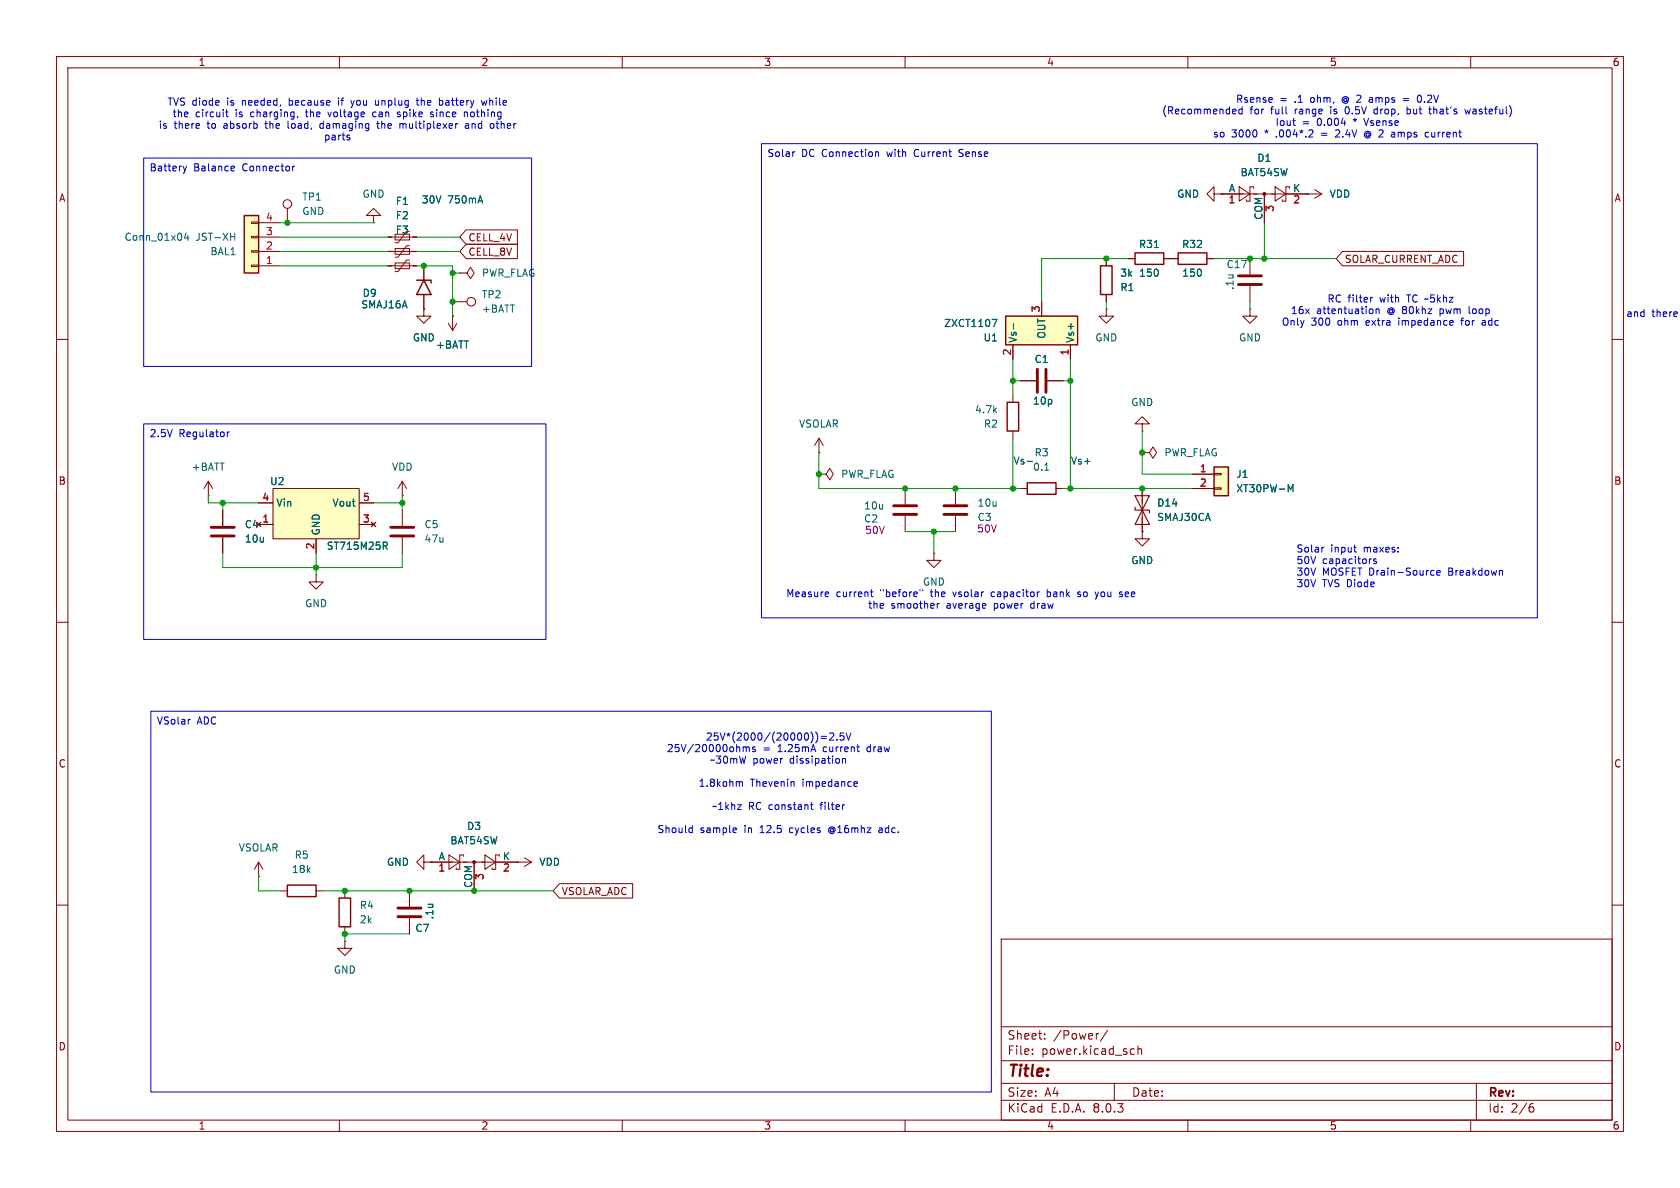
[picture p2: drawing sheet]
<svg xmlns="http://www.w3.org/2000/svg" width="297mm" height="210mm" viewBox="0 0 297 210" stroke-linecap="round" stroke-linejoin="round" font-family="sans-serif">
<g fill="none" stroke="#840000" stroke-width=".18">
<path d="M10 10h277v190h-277zM12 12h273v186h-273zM60 10v2M110 10v2M160 10v2M210 10v2M260 10v2M66 38.1h1.3l-1.3-1.3-1.2 1.3h1.2v1.3M66 39.4h.1M10 60h2M68.6 47h5.1M68.6 41.9h5.1"/>
<path d="M69.8 46.5h2.6v1h-2.6zM69.8 41.4h2.6v1h-2.6zM72.4 46h-.5l-1.5 2h-.6M72.4 40.9h-.5l-1.5 2h-.6M79.2 57.2l.8 1.2M80 55.9h.1M80 53.3h2.5M80 55.9v2.5M80.8 57.2l-.8 1.2M285 60h2M201.9 74.9h-1.2l1.2-1.2 1.3 1.2h-1.3v1.3M201.9 76.2h.1"/>
<path d="M36.8 87.6h.1M36.8 85.1l-.7 1.3M36.8 85.1v2.5M36.8 85.1l.8 1.3M39.4 90.2v2.8M39.4 95v2.8M201.9 94v1.3h-1.2l1.2 1.2 1.3-1.2h-1.3M201.9 94h.1M201.9 80h1.3l.6 1 .7-1-.7-1-.6 1M201.9 80h.1M10 110h2M285 110h2"/>
<path d="M10 160h2M45.7 154.9h.1M45.7 152.4l-.7 1.3M45.7 152.4v2.5M45.7 152.4l.8 1.3M49.5 157.5h1.3M55.9 157.5h1.2M74.9 152.4v-1.3l-1.2 1.3 1.2 1.3v-1.3h1.3M76.2 152.4h.1M285 160h2M177 166h108v32h-108zM60 198v2"/>
<path d="M110 198v2M160 198v2M177 194.5h108M177 191.5h108M177 187.5h108M177 181.5h108M182.5 186.3v.1M182.5 185.5v.1M184.7 183.6v.1M184.7 182.8v.1M194.2 182.7l-.2 .1M195.8 182.1l-1.3 2"/>
<path d="M197 191.5v3M200.1 185.4l.4 .1M200.5 186.3l-.4 .1M201.2 185.5l.2-.1 .3 .1 .1 .9M201.2 184.9v1.5M210 198v2M260 198v2M261 191.5v6.5M270.6 195.7h.3l.3 .3-.1 .5-.5 .1M271 195.1l-.4 .1"/>
<circle cx="83.3" cy="53.3" r=".76"/>
</g>
<path d="M50.8 156.5h5.1v2h-5.1z" fill="none" stroke="#840000" stroke-width=".25"/>
<path d="M37.3 94.7h4.1M37.3 93.2h4.1" fill="none" stroke="#840000" stroke-width=".51"/>
<path d="M214.6 82.6h2.6v5h-2.6z" fill="#ffffc2"/>
<g fill="none" stroke="#840000" stroke-width=".18">
<path d="M214.6 34.3v-1.3l-1.2 1.3 1.2 1.3v-1.3h1.3M215.9 34.3h.1M215.9 34.3h17.8M219.1 33l1.9 1.3-1.9 1.3zM221.6 33.3v-.3h-.6v2.6h-.7v-.3M223.5 34.3v5.1M225.4 33l1.9 1.3-1.9 1.3zM228 33.3v-.3h-.7v2.6h-.6v-.3M231.1 34.3h.1M232.4 33.5l1.3 .8M233.7 34.3l-1.3 .8M68.6 44.5h5.1"/>
<path d="M69.8 43.9h2.6v1.1h-2.6zM72.4 43.4h-.5l-1.5 2.1h-.6M74.9 54.6v1.3h1.3l-1.3 1.3-1.2-1.3h1.2M74.9 54.6h.1M195.6 54.6v1.3h1.2l-1.2 1.3-1.3-1.3h1.3M195.6 54.6h.1M195.6 45.7v1.3M195.6 52.1v1.2M199.4 45.7h1.3M205.7 45.7h2.6M213.4 45.7h1.2M221 54.6v1.3h1.2l-1.2 1.3-1.3-1.3h1.3"/>
<path d="M221 54.6h.1M221 45.7v2.8M221 50.5v2.8M179.1 69.9v1.2M179.1 76.2v1.3M210.8 83.8h3.8M210.8 86.4h3.8M214.6 86.2h1.3v.3h-1.3zM214.6 83.7h1.3v.2h-1.3zM55.9 101.6v1.3h1.2l-1.2 1.2-1.3-1.2h1.3M55.9 101.6h.1M61 157.5v1.3"/>
<path d="M72.4 157.5v2.8M76.2 152.4h17.8M79.4 151.1l1.9 1.3-1.9 1.3zM81.9 151.4v-.3h-.6v2.6h-.7v-.3M83.8 152.4v5.1M85.7 151.1l1.9 1.3-1.9 1.3zM88.3 151.4v-.3h-.7v2.6h-.6v-.3M91.4 152.4h.1M92.7 151.6l1.3 .8M94 152.4l-1.3 .8M61 166.4v1.2h1.2l-1.2 1.3-1.3-1.3h1.3M61 166.4h.1"/>
<path d="M61 163.8v1.3M72.4 162.3v2.8"/>
</g>
<path d="M194.6 47h2v5.1h-2zM200.7 44.7h5v2h-5zM208.3 44.7h5.1v2h-5.1zM178.1 71.1h2v5.1h-2zM214.6 82.6h2.6v5h-2.6zM59.9 158.8h2.1v5h-2.1z" fill="none" stroke="#840000" stroke-width=".25"/>
<path d="M204.1 43.8h.7M227.7 85.7l.5 .9 .4-.9v1.2" fill="none" stroke="#006464" stroke-width=".18"/>
<g fill="#840000" stroke="#840000" stroke-width=".18">
<circle cx="83.8" cy="152.4" r=".25"/>
<circle cx="223.5" cy="34.3" r=".25"/>
</g>
<path d="M218.9 48.8h4.1M218.9 50.3h4.1M70.4 162.1h4M70.4 160.5h4" fill="none" stroke="#840000" stroke-width=".51"/>
<path d="M177.8 55.9h12.7v5.1h-12.7z" fill="#ffffc2"/>
<path d="M177.8 55.9h12.7v5.1h-12.7zM181.6 85.3h5.1v2.1h-5.1z" fill="none" stroke="#840000" stroke-width=".25"/>
<g fill="none" stroke="#840000" stroke-width=".18">
<path d="M184.1 53.3v2.6M144.8 77.5l-.8 1.2M144.8 77.5v2.5M144.8 77.5l.7 1.2M179.1 61v2.5M180.3 67.3h2.8M185.2 67.3h2.8M189.2 61v2.5M71.1 90.2v2.8M71.1 95v2.8M144.8 80h.1M144.8 83.8h1.2l.7-1 .6 1-.6 1-.7-1"/>
<path d="M144.8 83.8h.1M160 86.4v2.8M160 91.2v2.8M165.1 97.8v1.3h-1.3l1.3 1.2 1.3-1.2h-1.3M165.1 97.8h.1M168.9 86.4v2.8M168.9 91.2v2.8M180.3 86.4h1.3M186.7 86.4h1.3M201.9 86.4v7.6"/>
</g>
<path d="M175.4 56.5h.8l-.5 1.2M179.2 57.2v1M184.7 83.1h.7" fill="none" stroke="#006464" stroke-width=".18"/>
<path d="M183.4 65.3v4M184.9 65.3v4M69.1 94.7h4.1M69.1 93.2h4.1M158 89.4h4.1M158 90.9h4.1M166.9 89.4h4M166.9 90.9h4" fill="none" stroke="#840000" stroke-width=".51"/>
<path d="M200.7 89.7v.5h2.5v.5M200.7 87.6h2.5l-1.3 2.6zM201.9 90.2l1.3 2.5h-2.5z" fill="none" stroke="#840000" stroke-width=".2"/>
<path d="M48.3 86.4h15.2v8.9h-15.2z" fill="#ffffc2"/>
<g fill="none" stroke="#840000" stroke-width=".18">
<path d="M74.9 47v2.5M74.9 52.1v2.5M45.3 92.3l.8 .8M45.7 92.7h2.6M45.7 88.9h2.6M46.1 92.3l-.8 .8M48.3 86.4h15.2v8.9h-15.2zM55.9 95.3v2.5M63.5 92.7h2.5M63.5 88.9h2.5M65.7 92.3l.7 .8M66.4 92.3l-.7 .8"/>
<path d="M71.1 87.6h.1M71.1 85.1l-.7 1.3M71.1 85.1v2.5M71.1 85.1l.8 1.3"/>
</g>
<path d="M67.8 95.8h.4l.3 .3-.1 .3-.6 .1M68.1 96.5l.4 .6" fill="none" stroke="#006464" stroke-width=".18"/>
<path d="M73.7 49.5h2.5v.5M74.9 49.5l1.3 2.6h-2.5z" fill="none" stroke="#840000" stroke-width=".25"/>
<path d="M43.2 38.1h2.5v10.2h-2.5z" fill="#ffffc2"/>
<g fill="none" stroke="#840000" stroke-width=".18">
<path d="M44.4 39.2h1.3v.3h-1.3zM45.7 39.4h3.8M50.8 36.8v2.6M215.9 34.3h.1M215.9 34.3h3.8M223.5 34.3v5.1M227.3 34.3h3.8M231.1 34.3h.1M44.4 41.8h1.3v.2h-1.3zM44.4 44.3h1.3v.3h-1.3zM44.4 46.9h1.3v.2h-1.3zM45.7 47h3.8"/>
<path d="M45.7 44.5h3.8M45.7 41.9h3.8M68.6 47h.6M68.6 44.5h.6M68.6 41.9h.6M73 47h.7M73 44.5h.7M73 41.9h.7M74.9 54.6h.1M74.9 47v2.5M74.9 52.1v2.5M80 55.9h.1"/>
<path d="M81.3 48.3h1.2l.7-1.1 .6 1.1-.6 1-.7-1M81.3 48.3h.1M82.4 40.6h9.1v2.6h-9.1l-1.1-1.3zM82.4 43.2h9.1v2.5h-9.1l-1.1-1.2zM184.1 53.3v2.6M195.6 45.7v1.3M195.6 52.1v1.2M199.4 45.7h1.3M205.7 45.7h2.6M213.4 45.7h1.2M237.3 44.4h21.4v2.6h-21.4l-1.1-1.3zM179.1 61v2.5"/>
<path d="M180.3 67.3h2.8M185.2 67.3h2.8M189.2 61v2.5M39.4 90.2v2.8M39.4 95v2.8M45.3 92.3l.8 .8M45.7 92.7h2.6M45.7 88.9h2.6M46.1 92.3l-.8 .8M55.9 95.3v2.5M63.5 92.7h2.5M63.5 88.9h2.5"/>
<path d="M65.7 92.3l.7 .8M66.4 92.3l-.7 .8M201.9 94h.1M201.9 86.4v2.5M201.9 91.4v2.6M210.8 83.8h3.8M210.8 86.4h3.8M72.4 157.5v2.8M76.2 152.4h.1M76.2 152.4h3.8M83.8 152.4v5.1M87.6 152.4h3.8"/>
<path d="M91.4 152.4h.1M98.9 156.2h12.9v2.6h-12.9l-1.1-1.3zM72.4 162.3v2.8"/>
<circle cx="50.8" cy="36.1" r=".76"/>
</g>
<path d="M43.2 38.1h2.5v10.2h-2.5z" fill="none" stroke="#840000" stroke-width=".25"/>
<path d="M32.9 41.2l-.3 .9h.8M33.2 41.6v.9M40.8 41.8h.7M41.5 41.2v1.3M175.4 56.5h.8l-.5 1.2M179.2 57.2v1M204.1 43.8h.7M67.8 95.8h.4l.3 .3-.1 .3-.6 .1M68.1 96.5l.4 .6M227.7 85.7l.5 .9 .4-.9v1.2" fill="none" stroke="#006464" stroke-width=".18"/>
<path d="M181.6 81.6h1" fill="none" stroke="#0f0f0f" stroke-width=".18"/>
<g fill="none" stroke="#0000c2" stroke-width=".18">
<path d="M39.9 19.8h.5M40.1 19.4v1.1l.3 .1M58 19.8l.3 .8M59.8 17.3v.1M59.8 17.8v.8M62 17.8l.3 .8M62.3 18.6l-.3 .4M62.6 17.8l-.3 .8M66 19.9l-.1 .5 .1 .2h.4M66.1 19.8h.3M66.4 17.8v.7l.3 .1 .2-.1M70.3 19.9v.3l.5 .2"/>
<path d="M73.6 17.8h.5M73.8 17.3v1.1l.3 .2M76.6 19.9l-.3-.1-.2 .2 .1 .2 .4 .1v.3h-.5M77.8 17.8h.2l.3 .2-.1 .5-.4 .1M82.1 19.8v.8M82.2 19.9h-.1M82.6 19.9v.7M85.1 17.8l.3 .8 .2-.6 .2 .6 .3-.8M218.3 19.3l.2 .3-.6 .1M219.6 18.9v1.2M219.6 19.3h-.4l-.2 .2 .1 .6h.5M237.4 17.2a.58 .58 0 0 0 0 .9"/>
<path d="M237.9 19l-.1 .3 .1 .7M242 17.9l.2 .2h.3M242.5 17.2l-.4 .1M242.5 17.6h-.3l-.2 .2M243 19.3l-.1 .6 .1 .2h.4M248.1 17.4h1M248.1 17.8h1M248.8 19.3h.3l.2 .1M248.8 18.9v1.2M250.6 17.3l.1-.4 .2-.1a.68 .68 0 0 1 .4 .7 .68 .68 0 0 1-.4 .6l-.2-.1M252.6 19.3h.4M259 19.3l.2 .8 .3-.6 .2 .6 .2-.8"/>
<path d="M25.4 27.9h68.6v36.9h-68.6zM32.4 29.4l.3 .8M32.7 30.2l-.2 .4M33 29.4l-.3 .8M41 29.4h.4l.1 .3-.7 .1M41.4 30.2h-.4M50.9 21.4v1.1l.2 .2M52.1 29.4l-.4 .2M52.6 20.6l-.1 .2M57 21.8h-.2l-.3 .3 .1 .5 .4 .1M61.5 24.3l.3 .1 .1 .2-.2 .1h-.3M66.6 21.8h.5"/>
<path d="M66.8 21.4v1.1l.3 .2M70.8 20.5l-.2 .1h-.4M70.9 21.8l-.1 .1M71.2 21.9v.1M71.2 22v.7M71.3 21.9l-.1 .1M82.3 21.9h.5l.1 .8M82.9 22.1l-.5 .1-.2 .2 .2 .3 .5-.1M87.2 21.9l.1 .5-.2 .3M134.6 25.4h137.2v83.8h-137.2zM140.5 26.8l-.2 .1M154.8 26.9h.5v.8"/>
<path d="M169.5 27.6l.2 .1M169.8 26.4l-.3 .2 .3 .4M218.5 20.1h-.2M222.1 23.2v.8M228.5 21.3h.5M228.9 22.2h.1M231.9 23l.2 .2v.3l-.8 .7h.8M236.8 23.5l-.7 .7h.7M241.1 20.9l.4 1.3M241.7 23.5l-.2 .2 .2 .4M241.8 23.2a.6 .6 0 0 0-.6 .6 .6 .6 0 0 0 .6 .6M246.2 23.4h.3l.1 .8"/>
<path d="M246.6 24.2h-.4M246.6 23.7h-.4M249.3 20l-.2 .1h-.3M252.1 24.2h.5M252.1 23.4h.5M252.8 20.1h.2M242.3 52.6v.8M242.3 54.6l.3 .1 .1 .1v.5l-.4 .1M242.7 52.6l-.4 .2M243.3 54.7l.2-.1 .3 .1v.7M243.3 54.6v.8M256.8 56.7l.1 .2-.6 .2"/>
<path d="M258.4 56.4v1.1M259.7 54.2v1.1l.2 .1M262.5 57h-.3l-.2 .2v.2l.5 .1M25.4 74.9h71.1v38.1h-71.1zM40.2 76.4v.8M40.5 76.4l-.3 .2M234 96.7l-.2 .1M239.3 96.7h.5M239.5 97.5l.3 .1M242.3 98.8h.2M243.3 98.9l-.3-.1-.2 .2 .1 .2 .4 .1v.3h-.5M146.3 104.6l.2 .3-.6 .2"/>
<path d="M146.4 105.4l-.1 .1M153.9 104.6h.5M154.1 104.2v1.1l.3 .2M162.6 104.2v.3M163.1 104.2v.3M165.7 106.7v.8M166.1 106.7l-.4 .2M175.5 104.6l-.3 .3v.3l.3 .3M183.6 104.6h.1M185.1 105.4l.4 .1M185.1 104.2v1.3M185.5 104.6l-.4 .1"/>
<path d="M191 104.7l-.3-.1-.2 .3 .6 .3M191.1 105.3l-.2 .2-.4-.1M194.2 104.6l-.3 .9M198.3 105.1l.1 .1-.1 .3M198.3 104.6l.1 .1M253 101.6h.5M253 100.9h.5M254 101.3l.6-.2-.1-.2-.3-.1-.2 .2 .1 .6h.4M26.7 125.7h148.6v67.3h-148.6zM33.5 127.2h.1M130.7 138.2v.1M130.7 138.3v.7"/>
<path d="M130.7 138.3l.2-.1h.3l.1 .8M131.4 132v.9M131.4 132.1v.1M131.9 132.1v.1M131.9 132.2v.7M132 132.1l-.1 .1M132.4 132.1l.1 .8M133.1 132.1v.3l.4 .1 .1 .2-.2 .2-.4-.1M145.2 130.2h.9M145.2 130.5h.9M146.7 129.7l.5-.1 .2 .3-.8 .9h.8M147.9 130.7v.1"/>
<path d="M148.9 134.1v.8M148.9 134.2l.2-.1h.3l.1 .8M149.2 129.6h-.6l-.1 .6 .2-.2 .4 .1 .1 .2v.4l-.2 .1-.5-.1M149.6 129.6l.4 1.2 .4-1.2M151.2 138.2h.3l.1 .3-.6 .1M151.5 132h.4M151.5 139h-.3M151.8 132.9h.1M122 146.3l.4 .1M122.4 145.9v1.3M122.4 147.1l-.4 .1M130 146.3l.2 .3-.6 .2"/>
<path d="M130.1 147.1l-.1 .1M143.3 142.3h.4M143.4 141.8v1.1l.3 .2M146.8 146.2a.59 .59 0 0 0-.3 .6 .59 .59 0 0 0 .3 .5M149.2 142.3h.1M155.8 146.3l-.4 .1M155.8 146.7h-.3l-.1 .2v.2l.4 .1"/>
</g>
<g fill="none" stroke="#009600" stroke-width=".18">
<path d="M49.5 39.4h16.5M223.5 39.4v6.3M49.5 41.9h19.1M49.5 44.5h19.1M49.5 47h19.1M73.7 41.9h7.6M73.7 44.5h7.6M73.7 47h6.3v8.9M80 48.3h1.3M195.6 53.3v1.3M199.4 45.7h-15.3v7.6M214.6 45.7h21.6"/>
<path d="M221 53.3v1.3M179.1 63.5v6.4M179.1 77.5v8.9M179.1 67.3h1.2M188 67.3h1.2M189.2 63.5v22.9M201.9 76.2v7.6h8.9M36.8 87.6v1.3h8.9M39.4 97.8v2.5h31.7v-2.5M39.4 88.9v1.3M55.9 97.8v3.8M66 88.9h5.1"/>
<path d="M71.1 87.6v2.6M144.8 80v6.4h35.5M160 94h8.9M165.1 94v3.8M188 86.4h22.8M45.7 154.9v2.6h3.8M57.1 157.5h40.7M72.4 165.1h-11.4v1.3"/>
</g>
<g fill="#009600" stroke="#009600" stroke-width=".18">
<circle cx="83.8" cy="157.5" r=".46"/>
<circle cx="72.4" cy="157.5" r=".46"/>
<circle cx="55.9" cy="100.3" r=".46"/>
<circle cx="61" cy="165.1" r=".46"/>
<circle cx="61" cy="157.5" r=".46"/>
<circle cx="201.9" cy="80" r=".46"/>
<circle cx="201.9" cy="86.4" r=".46"/>
<circle cx="221" cy="45.7" r=".46"/>
<circle cx="223.5" cy="45.7" r=".46"/>
<circle cx="189.2" cy="86.4" r=".46"/>
<circle cx="189.2" cy="67.3" r=".46"/>
<circle cx="80" cy="53.3" r=".46"/>
<circle cx="80" cy="48.3" r=".46"/>
<circle cx="39.4" cy="88.9" r=".46"/>
<circle cx="71.1" cy="88.9" r=".46"/>
<circle cx="74.9" cy="47" r=".46"/>
<circle cx="50.8" cy="39.4" r=".46"/>
<circle cx="179.1" cy="86.4" r=".46"/>
<circle cx="160" cy="86.4" r=".46"/>
<circle cx="144.8" cy="83.8" r=".46"/>
<circle cx="165.1" cy="94" r=".46"/>
<circle cx="168.9" cy="86.4" r=".46"/>
<circle cx="195.6" cy="45.7" r=".46"/>
<circle cx="179.1" cy="67.3" r=".46"/>
</g>
<text font-size="2.8" fill="#840000" x="178" y="190.9">Title:</text>
<g font-size="2.1" fill="#840000">
<text x="178" y="184">Sheet:</text>
<text x="186.2" y="184">/Power/</text>
<text x="178" y="186.7">File:</text>
<text x="184.1" y="186.7">power.kicad_sch</text>
<text x="178" y="196.9">KiCad</text>
<text x="178" y="194.1">Size:</text>
<text x="184.7" y="194.1">A4</text>
<text x="185.7" y="196.9">E.D.A.</text>
<text x="193.3" y="196.9">8.0.3</text>
<text x="200" y="194.1">Date:</text>
<text x="263" y="194.3">Rev:</text>
<text x="263" y="196.9">Id:</text>
<text x="267.1" y="196.9">2/6</text>
</g>
<g font-size="1.8" fill="#840000">
<text x="35" y="11.9">1</text>
<text x="85" y="11.9">2</text>
<text x="135" y="11.9">3</text>
<text x="185" y="11.9">4</text>
<text x="235" y="11.9">5</text>
<text x="285" y="11.9">6</text>
<text x="10.3" y="35.9">A</text>
<text x="285.3" y="35.9">A</text>
<text x="82.7" y="42.9">CELL_4V</text>
<text x="82.7" y="45.4">CELL_8V</text>
<text x="237.6" y="46.7">SOLAR_CURRENT_ADC</text>
<text x="10.3" y="85.9">B</text>
<text x="285.3" y="85.9">B</text>
<text x="10.3" y="135.9">C</text>
<text x="285.3" y="135.9">C</text>
<text x="99.2" y="158.4">VSOLAR_ADC</text>
<text x="10.3" y="185.9">D</text>
<text x="285.3" y="185.9">D</text>
<text x="35" y="199.9">1</text>
<text x="85" y="199.9">2</text>
<text x="135" y="199.9">3</text>
<text x="185" y="199.9">4</text>
<text x="235" y="199.9">5</text>
<text x="285" y="199.9">6</text>
</g>
<g font-size="1.8" fill="#0000c2">
<text x="28" y="23">is</text>
<text x="29.5" y="18.9">TVS diode</text>
<text x="30.4" y="20.9">the</text>
<text x="30.8" y="23">there</text>
<text x="34.5" y="20.9">circuit</text>
<text x="36.8" y="23">to</text>
<text x="39.8" y="23">absorb</text>
<text x="40.2" y="18.9">is</text>
<text x="41.8" y="20.9">is</text>
<text x="43.1" y="18.9">needed,</text>
<text x="44.6" y="20.9">charging,</text>
<text x="47.4" y="23">the</text>
<text x="51.5" y="23">load,</text>
<text x="51.5" y="18.9">because</text>
<text x="54.6" y="20.9">the</text>
<text x="57.4" y="23">damaging</text>
<text x="58.7" y="20.9">voltage</text>
<text x="60.5" y="18.9">if</text>
<text x="63" y="18.9">you</text>
<text x="66.8" y="20.9">can</text>
<text x="67.4" y="18.9">unplug</text>
<text x="67.8" y="23">the</text>
<text x="71.3" y="20.9">spike</text>
<text x="71.9" y="23">multiplexer</text>
<text x="75" y="18.9">the</text>
<text x="77.4" y="20.9">since</text>
<text x="79.1" y="18.9">battery</text>
<text x="83.5" y="20.9">nothing</text>
<text x="83.7" y="23">and</text>
<text x="86.9" y="18.9">while</text>
<text x="88.4" y="23">other</text>
<text x="205.3" y="20.4">(Recommended</text>
<text x="218.4" y="18.4">Rsense</text>
<text x="221" y="20.4">for</text>
<text x="224.8" y="20.4">full</text>
<text x="225.4" y="22.5">Iout</text>
<text x="226.2" y="18.4">=</text>
<text x="229" y="18.4">.1</text>
<text x="229.2" y="20.4">range</text>
<text x="230.2" y="22.5">=</text>
<text x="232" y="18.4">ohm,</text>
<text x="232.9" y="22.5">0.004</text>
<text x="235.7" y="20.4">is</text>
<text x="237.7" y="18.4">@ 2</text>
<text x="238.5" y="20.4">0.5V</text>
<text x="239.6" y="22.5">*</text>
<text x="241.7" y="22.5">Vsense</text>
<text x="242.9" y="18.4">amps</text>
<text x="243.8" y="20.4">drop,</text>
<text x="249.1" y="18.4">=</text>
<text x="249.8" y="20.4">but</text>
<text x="251.8" y="18.4">0.2V</text>
<text x="254" y="20.4">that's</text>
<text x="260.5" y="20.4">wasteful)</text>
<text x="57.2" y="25">parts</text>
<text x="135.6" y="28.1">Solar</text>
<text x="141.7" y="28.1">DC Connection</text>
<text x="157.1" y="28.1">with</text>
<text x="162.1" y="28.1">Current</text>
<text x="170.2" y="28.1">Sense</text>
<text x="214.4" y="24.5">so</text>
<text x="217.7" y="24.5">3000</text>
<text x="223.7" y="24.5">*</text>
<text x="225.9" y="24.5">.004*.2</text>
<text x="234" y="24.5">=</text>
<text x="236.8" y="24.5">2.4V</text>
<text x="242.1" y="24.5">@ 2</text>
<text x="247.3" y="24.5">amps</text>
<text x="253.4" y="24.5">current</text>
<text x="26.4" y="30.6">Battery</text>
<text x="34.2" y="30.6">Balance</text>
<text x="43" y="30.6">Connector</text>
<text x="234.6" y="53.7">RC filter</text>
<text x="244.1" y="53.7">with</text>
<text x="249" y="53.7">TC ~5khz</text>
<text x="226.5" y="57.8">Only</text>
<text x="228.1" y="55.7">16x</text>
<text x="231.8" y="57.8">300</text>
<text x="232.7" y="55.7">attentuation</text>
<text x="236.6" y="57.8">ohm</text>
<text x="241.8" y="57.8">extra</text>
<text x="245.4" y="55.7">@ 80khz</text>
<text x="247.7" y="57.8">impedance</text>
<text x="255" y="55.7">pwm</text>
<text x="259" y="57.8">for</text>
<text x="260.3" y="55.7">loop</text>
<text x="262.9" y="57.8">adc</text>
<text x="287.4" y="56.3">and</text>
<text x="292" y="56.3">there</text>
<text x="26.4" y="77.6">2.5V</text>
<text x="31.6" y="77.6">Regulator</text>
<text x="229.1" y="97.9">Solar</text>
<text x="229.1" y="99.9">50V</text>
<text x="229.1" y="102">30V</text>
<text x="233.8" y="99.9">capacitors</text>
<text x="233.8" y="102">MOSFET Drain-Source</text>
<text x="235.2" y="97.9">input</text>
<text x="241.2" y="97.9">maxes:</text>
<text x="256.3" y="102">Breakdown</text>
<text x="138.9" y="105.8">Measure</text>
<text x="147.8" y="105.8">current</text>
<text x="153.4" y="107.8">the</text>
<text x="155.7" y="105.8">&quot;before&quot;</text>
<text x="157.5" y="107.8">smoother</text>
<text x="164.8" y="105.8">the</text>
<text x="167.4" y="107.8">average</text>
<text x="169" y="105.8">vsolar</text>
<text x="175.9" y="105.8">capacitor</text>
<text x="176" y="107.8">power</text>
<text x="182.7" y="107.8">draw</text>
<text x="186" y="105.8">bank</text>
<text x="191.6" y="105.8">so</text>
<text x="194.9" y="105.8">you</text>
<text x="199.4" y="105.8">see</text>
<text x="229.1" y="104">30V</text>
<text x="233.8" y="104">TVS Diode</text>
<text x="27.6" y="128.4">VSolar</text>
<text x="34.8" y="128.4">ADC</text>
<text x="124.7" y="131.1">25V*(2000/(20000))=2.5V</text>
<text x="117.8" y="133.2">25V/20000ohms</text>
<text x="125.4" y="135.2">~30mW</text>
<text x="133.1" y="135.2">power</text>
<text x="134.9" y="133.2">=</text>
<text x="137.6" y="133.2">1.25mA</text>
<text x="139.8" y="135.2">dissipation</text>
<text x="145.8" y="133.2">current</text>
<text x="153.7" y="133.2">draw</text>
<text x="123.4" y="139.3">1.8kohm</text>
<text x="125.8" y="143.4">~1khz</text>
<text x="132.3" y="143.4">RC constant</text>
<text x="132.6" y="139.3">Thevenin</text>
<text x="142" y="139.3">impedance</text>
<text x="145.3" y="143.4">filter</text>
<text x="116.1" y="147.5">Should</text>
<text x="123.8" y="147.5">sample</text>
<text x="131.7" y="147.5">in</text>
<text x="134.6" y="147.5">12.5</text>
<text x="140" y="147.5">cycles</text>
<text x="147.1" y="147.5">@16mhz</text>
<text x="156.2" y="147.5">adc.</text>
</g>
<g font-size="1.8" fill="#006464">
<text x="222.2" y="28.8">D1</text>
<text x="53.3" y="35.7">TP1</text>
<text x="64" y="35.2">GND</text>
<text x="208" y="35.2">GND</text>
<text x="217.2" y="34">A</text>
<text x="219.2" y="31.3">BAT54SW</text>
<text x="228.5" y="34">K</text>
<text x="235" y="35.2">VDD</text>
<text x="53.3" y="38.2">GND</text>
<text x="69.9" y="41.5">F3</text>
<text x="69.9" y="36.4">F1</text>
<text x="69.9" y="39">F2</text>
<text x="74.5" y="36.2">30V</text>
<text x="79.1" y="36.2">750mA</text>
<text x="223.3" y="39" transform="rotate(-90 223.3 39)">COM</text>
<text x="21.9" y="42.8">Conn_01x04</text>
<text x="34.6" y="42.8">JST-XH</text>
<text x="37.1" y="45.3">BAL1</text>
<text x="201.3" y="44">R31</text>
<text x="208.9" y="44">R32</text>
<text x="216.7" y="47.6">C17</text>
<text x="64" y="52.7">D9</text>
<text x="85.1" y="52.9">TP2</text>
<text x="85.1" y="49.1">PWR_FLAG</text>
<text x="198" y="49.1">3k</text>
<text x="198" y="51.7">R1</text>
<text x="201.3" y="49.1">150</text>
<text x="208.9" y="49.1">150</text>
<text x="218.3" y="51.4" transform="rotate(-90 218.3 51.4)">.1u</text>
<text x="63.8" y="54.7">SMAJ16A</text>
<text x="85.1" y="55.5">+BATT</text>
<text x="166.8" y="58">ZXCT1107</text>
<text x="185" y="60" transform="rotate(-90 185 60)">OUT</text>
<text x="72.9" y="60.6">GND</text>
<text x="77" y="61.8">+BATT</text>
<text x="173.8" y="60.6">U1</text>
<text x="179.9" y="60.7" transform="rotate(-90 179.9 60.7)">Vs-</text>
<text x="182.8" y="64.4">C1</text>
<text x="190.1" y="60.7" transform="rotate(-90 190.1 60.7)">Vs+</text>
<text x="193.5" y="60.6">GND</text>
<text x="218.9" y="60.6">GND</text>
<text x="182.5" y="71.7">10p</text>
<text x="199.9" y="72">GND</text>
<text x="141.2" y="75.8">VSOLAR</text>
<text x="172.3" y="73.3">4.7k</text>
<text x="173.8" y="75.8">R2</text>
<text x="33.8" y="83.4">+BATT</text>
<text x="69.2" y="83.4">VDD</text>
<text x="182.5" y="83.4">0.1</text>
<text x="182.8" y="80.9">R3</text>
<text x="205.7" y="80.9">PWR_FLAG</text>
<text x="47.7" y="86">U2</text>
<text x="48.8" y="89.8">Vin</text>
<text x="58.7" y="89.8">Vout</text>
<text x="148.6" y="84.7">PWR_FLAG</text>
<text x="172.7" y="89.8">10u</text>
<text x="204.5" y="89.8">D14</text>
<text x="218.4" y="84.7">J1</text>
<text x="218.4" y="87.2">XT30PW-M</text>
<text x="43.2" y="93.6">C4</text>
<text x="56.7" y="94.7" transform="rotate(-90 56.7 94.7)">GND</text>
<text x="74.9" y="93.6">C5</text>
<text x="152.7" y="90.3">10u</text>
<text x="204.5" y="92.3">SMAJ30CA</text>
<text x="43.2" y="96.1">10u</text>
<text x="57.7" y="97.4">ST715M25R</text>
<text x="74.9" y="96.1">47u</text>
<text x="199.9" y="99.9">GND</text>
<text x="53.8" y="107.5">GND</text>
<text x="163.1" y="103.7">GND</text>
<text x="79.5" y="149.5">BAT54SW</text>
<text x="82.5" y="146.9">D3</text>
<text x="42.1" y="150.7">VSOLAR</text>
<text x="51.5" y="154.5">18k</text>
<text x="52" y="152">R5</text>
<text x="68.3" y="153.3">GND</text>
<text x="77.5" y="152.1">A</text>
<text x="88.8" y="152.1">K</text>
<text x="95.3" y="153.3">VDD</text>
<text x="63.5" y="160.9">R4</text>
<text x="83.6" y="157.1" transform="rotate(-90 83.6 157.1)">COM</text>
<text x="63.5" y="163.4">2k</text>
<text x="73.3" y="164.9">C7</text>
<text x="76.8" y="162.6" transform="rotate(-90 76.8 162.6)">.1u</text>
<text x="58.9" y="172.3">GND</text>
</g>
<g font-size="1.8" fill="#a90000">
<text x="46.9" y="41.7">3</text>
<text x="46.9" y="39.1">4</text>
<text x="217.1" y="36.3">1</text>
<text x="225.5" y="37.5" transform="rotate(-90 225.5 37.5)">3</text>
<text x="228.5" y="36.3">2</text>
<text x="46.9" y="46.7">1</text>
<text x="46.9" y="44.2">2</text>
<text x="183.9" y="55.3" transform="rotate(-90 183.9 55.3)">3</text>
<text x="178.8" y="62.9" transform="rotate(-90 178.8 62.9)">2</text>
<text x="189" y="62.9" transform="rotate(-90 189 62.9)">1</text>
<text x="212" y="83.6">1</text>
<text x="46.3" y="88.6">4</text>
<text x="64.1" y="88.6">5</text>
<text x="212" y="86.1">2</text>
<text x="46.3" y="92.5">1</text>
<text x="64.1" y="92.5">3</text>
<text x="55.6" y="97.2" transform="rotate(-90 55.6 97.2)">2</text>
<text x="77.4" y="154.4">1</text>
<text x="85.8" y="155.6" transform="rotate(-90 85.8 155.6)">3</text>
<text x="88.8" y="154.4">2</text>
</g>
<g font-size="1.8" fill="#0f0f0f">
<text x="179.1" y="82.2">Vs-</text>
<text x="189.2" y="82.2">Vs+</text>
</g>
<g font-size="1.8" fill="#840084">
<text x="152.7" y="92.6">C2</text>
<text x="152.8" y="94.6">50V</text>
<text x="172.6" y="94.3">50V</text>
<text x="172.7" y="92.3">C3</text>
</g>
</svg>
